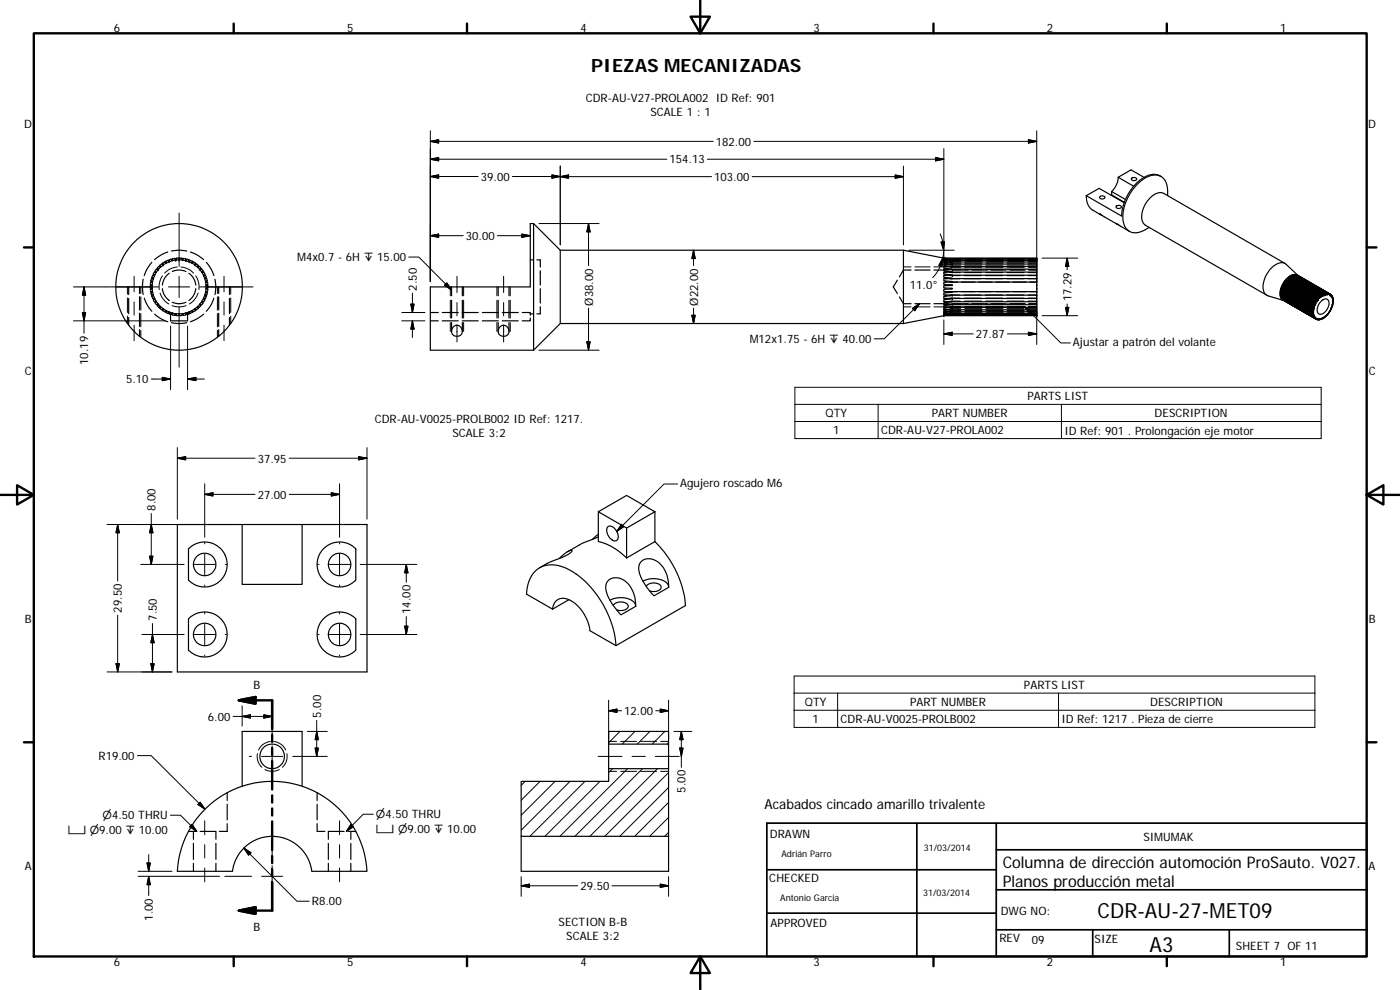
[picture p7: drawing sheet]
<svg xmlns="http://www.w3.org/2000/svg" width="420mm" height="297mm" viewBox="0 0 420 297" stroke-linecap="round" stroke-linejoin="round" font-family="sans-serif">
<g fill="none" stroke="#000" stroke-width=".36">
<path d="M326 58.7a4.7 4.7 0 0 0 2 4.4l2.2 1.3M326 58.7l3.9-2.2 7.5 4.3M330.1 59a.88 .88 0 0 1 1.4 .4 .8 .8 0 0 1-.9 .4 .8 .8 0 0 1-.5-.8zM333.6 57.5l4.2 2.4M333.6 57.5v1M333.6 58.5l3.8 2.2M333.6 58.5l-.1 .1M335.6 53.2l3.8-2.2 3.9 2.2M335.6 53.2a6.2 6.2 0 0 1-2 4.3M335.6 53.2l4.6 2.7M339.6 53.5a.85 .85 0 0 1 1.5 .4 .89 .89 0 0 1-1.6-.3zM348.4 53a5.5 5.5 0 0 0-6.7 1.3 15.1 15.1 0 0 0-5.1 10.5l-10.6-6.1"/>
<path d="M350.4 58.7a5.8 5.8 0 0 0-2-5.8 6.4 6.4 0 0 0-7 2.3 13.6 13.6 0 0 0-4.1 11.9 3.8 3.8 0 0 0 5.8 2.1l1.8-1M45.6 78.7l-1.5 2.1-.8 1.9M47.7 79.9l-.2 .2M47.7 79.9l.1 .1M48 79.7h.1M48 79.7l.1 .1M48.1 79.9l.1 .1M48.2 79.5l-.2 .1M48.4 79.2l-.1 .2M48.5 79.2h-.1M48.5 79.2h.1M48.6 79.2l.1 .1"/>
<path d="M48.7 79.4l.2 .1M48.9 79v.1M48.9 79h.1M48.9 79.5h.1M48.9 79.2l.1 .2M49 79.4v.1M49 79.4h.1M49 78.8l-.1 .2M49.4 78.6l-.2 .1M49.4 78.6l.1 .1M49.6 78.8l.1 .1M49.8 78.4v.2"/>
<path d="M49.8 78.9v.1M49.8 78.7v.2M49.8 78.9h.1M50 78.3l-.2 .1M50.3 78.1l-.1 .1M50.3 75.6l-1.6 .7-2.3 1.6M50.4 78.1v.1M50.4 78.2l.1 .1M50.6 78.4v.1M50.7 78.5h.1M50.8 78v.1M50.8 78h.1"/>
<path d="M50.8 78.3v.2M50.8 78.5h.1M51 77.9l-.2 .1M51.4 77.8h-.2M51.4 77.8l.1 .1M51.5 75.3l1.8-.2 2.7 .2M51.6 78l.1 .2M51.7 78.2h.1M51.8 77.7v.2M51.8 78.1l-.1 .1M51.8 78v.1M51.8 77.7h.1"/>
<path d="M51.8 77.6h.1M52 77.6h-.2M52.4 77.5l-.2 .1M52.5 77.6v.1M52.6 77.8v.2M52.8 77.8l-.1 .2M53.1 77.4l-.3 .3M53.3 77.4h.2M53.5 77.4h.1M53.6 77.5h.1M53.6 77.5v.1M53.6 77.7v.2"/>
<path d="M53.6 77.9h.1M53.7 77.9h.1M53.8 77.9h.1M53.9 77.9h-.1M53.9 77.7v.2M53.9 77.5v.1M54 77.4h.1M54 77.4h.2M54.4 77.4l.2 .3M54.6 77.8l.1 .2M54.7 78h.1M54.8 78h.1"/>
<path d="M54.9 77.8v.2M55 77.6v.1M55 77.6h.1M55 77.5h.1M55.1 77.5l.2 .1M55.5 77.6h.1M55.6 77.6h.1M55.7 78v.1M55.7 77.7v.2M55.7 78.1l.1 .1M55.8 78.2h.1M55.9 78v.2"/>
<path d="M56.1 77.8l-.1 .1M56.1 77.8h.2M56.5 77.9l.2 .1M56.7 78.4h.1M56.7 78.5h.1M56.7 78.3v.1M56.7 78v.1M56.7 78h.1M56.8 78.5h.1M56.9 78.4v.1M57.1 78.1l-.1 .2M57.1 75.6l2.5 1.1 1.5 1.2"/>
<path d="M57.1 78.1h.1M57.2 78.1l.1 .1M57.5 78.3l.2 .3M57.6 78.7l.1 .2M57.7 78.9h.1M57.7 78.9v.1M57.9 78.8l-.1 .1M57.9 78.7h.4M58.5 78.8l.1 .2M58.5 79.4v.1M58.5 79.4h.1M58.5 79.5h.1"/>
<path d="M58.5 79.2v.2M58.6 79.5h.1M58.6 79v.1M58.7 79h-.1M58.8 79.4l-.2 .1M59 79.2l-.2 .1M59 79.2h.1M59 79.2l.2 .2M59.3 79.5l.2 .1M59.4 79.9l-.1 .2M59.5 79.7l-.1 .1M59.5 79.7h.1"/>
<path d="M61.9 78.7l1.5 2.1 .8 1.9M159.1 78h1M160.1 67.1l8 8M160.1 67.1h-1v19h-30v19h31M160.1 67.1v38M161.1 78h1v2.1M168.1 75.1v22l-8 8M168.1 75.1h103M271.1 75.1v22M271.1 75.1l13.1 2.5M283.3 77.4v.1M283.3 77.4v.2l1.1 .3"/>
<path d="M283.3 77.4h27.8v.3M283.3 77.8h.1M283.3 78.1h.1M283.3 78.6h27.8M283.3 78.6h.2M283.3 78.6v.4l1.6 .3M283.6 77.6h.1M283.6 77.8l.7 .1M283.6 78.6l.7 .1M283.6 78.1l.7 .2M283.6 79.9l.7 .1M283.7 77.5v.1"/>
<path d="M283.7 77.6l.6 .1M283.7 79.2l.6 .1M283.7 77.5h-.4h27.8M283.7 77.5l.6 .2-.6-.1M284.8 78.4l.8 .1M284.8 78.8l.8 .1M284.8 79.4l.8 .1M284.8 77.8l.6 .1M284.8 78l.6 .1M284.9 78l.5 .1M285 78.3l.6 .1M285 77.8l.8 .1"/>
<path d="M285.1 78.7l.5 .1M285.2 79.3l.4 .1M285.3 80h.3M285.4 78.1h.2M285.4 77.9h.2M285.4 77.9l.2 .1M285.7 79.4l.1 .1M285.7 78.1l.1 .1M285.7 78.4l.1 .1M285.7 78.9h.1M285.7 78.2h.1M285.7 78.5h.1"/>
<path d="M285.7 77.9h.1M285.8 78h.1M285.8 79h2.5M285.8 78.5h2.6M285.8 78h2.6M285.8 78.2h2.6M285.8 79.5h2.5M285.8 78.5h.1M285.8 78.9h.1M285.8 77.9h2.6M289.5 79.5h5.1M289.6 78.5h5.1"/>
<path d="M289.6 79h5.1M289.6 78.2h5.1M289.7 78h5M289.7 77.9h5M295.9 79.5h5.1M295.9 79h5.1M296 78h5M296 78.2h5M296 78.5h5M296 77.9h5M302.2 79h5.1M302.2 79.5h5.1"/>
<path d="M302.3 78h5M302.3 78.2h5M302.3 78.5h5M302.3 77.9h5M308.6 78h2.5M308.6 78.2h2.5M308.6 78.5h2.5M308.6 79h2.5M308.6 79.5h2.5M308.6 77.9h2.5M311.1 79.9h-27.8v.5l2.3 .4M311.1 77.8h-27.8v.2l1.3 .2"/>
<path d="M311.1 78.1h-27.8v.3l1.4 .3M311.1 79.2h-27.8v.4l1.9 .3M311.1 78.1v.4M311.1 77.8v.1M311.1 77.5h.1M311.1 77.7v.1M311.1 77.9v.1M311.1 78v.1M311.1 78.5v.5M311.1 79.6v3M311.1 79v.6M330.9 64.7l-.9-.5 5.2 3"/>
<path d="M335 61.9a.85 .85 0 0 1 .9-.3 .85 .85 0 0 1 .6 .7 .81 .81 0 0 1-.9 .3 .81 .81 0 0 1-.6-.7zM335.8 67.6l-.9-.6 4 2.4M385.7 79.1l-36.4-21.1a4 4 0 0 0-4.5 1.8 7 7 0 0 0-1.7 7l.7 .8 36.4 21M34.7 86.1h10.9M38.6 86.1v2.3M38.6 89.5v4.6M38.6 95.3v2.3M41.9 86.1v2M41.9 89v4M41.9 94v3.9M41.9 98.9v2M43 83.8l-.2 1.7 .2 2.9"/>
<path d="M43.3 89.5l1 2.2 1.3 1.7M45.1 85.8v.2M45.1 86.1v.2M45.1 86.3v.1M45.1 85.8h.1M45.1 85.1l.2 .3M45.1 86.9v.2M45.1 86.8v.1M45.1 86.4h.1M45.1 85.7h.1M45.2 87.2l.2 .3M45.2 86.4l.1 .1"/>
<path d="M45.2 84.7v.2M45.3 87.9v.2M45.3 87.9h.1M45.3 85.7h-.1M45.3 86.8h-.1M45.3 84l.2 .3M45.4 88.3l.1 .2M45.4 86.5l.2 .1M45.4 85.4l.2 .2M45.4 84.6h-.2M45.5 88.5h.1M45.5 87.8l-.2 .1"/>
<path d="M45.5 87.5h.2M45.6 84.4l.1 .1M45.6 85.6l-.2 .1M45.6 89l.1 .2M45.6 89h.1M45.6 86.6l-.2 .1M45.6 86.6h.1M45.6 85.6h.1M45.6 88.9h.1M45.6 83.6l-.2 .2M45.6 86.1a8.1 8.1 0 0 1 8.1-8.1 8.1 8.1 0 0 1 8.1 8.1M45.6 86.1a8.1 8.1 0 0 0 5.6 7.7"/>
<path d="M45.7 83l.1 .3M45.7 84.6h-.2M45.7 89.3l.3 .2M45.7 87.5v.1M45.7 87.7l-.1 .1M45.7 87.6h.1M45.7 84.5h.1M45.8 88.8l-.2 .1M45.8 87.6l-.1 .1M45.8 84.5l-.1 .1M45.8 83.6h.1M45.9 83.4h.1"/>
<path d="M45.9 88.5h-.1M46 88.7l-.1 .1M46 88.5v.1M46 83.4v.1M46 88.6h.1M46 88.7h.1M46 83.6h.1M46 83.5h.1M46 83.5v.1M46 90l.1 .2M46 82.1v.1M46 82.2l.2 .1"/>
<path d="M46 82.6l-.3 .2M46.1 82l-.1 .1M46.1 82.7h.2M46.2 89.8l-.2 .1M46.2 90.3l.1 .2M46.3 82.4v.1M46.3 89.5h-.2M46.3 89.5h.1M46.3 82.5h.1M46.4 89.6h.1M46.4 82.6h.1M46.4 82.6l-.1 .1"/>
<path d="M46.4 89.7h-.1M46.4 82.5v.1M46.4 94.3l1.9 1.3 2 .9M46.5 90.5h-.1M46.5 81.7l-.3 .1M46.6 90.9h.1M46.6 90.9l.1 .2M46.6 81.3h.1M46.6 81.3l.1 .1M46.6 81.7l.1 .1M46.7 81.1l-.1 .2M46.7 90.7l-.1 .1"/>
<path d="M46.7 81.8h.1M46.8 81.5v.3M46.8 90.4h-.2M46.8 91.2l.3 .1M46.8 90.4h.1M46.9 90.4v.1M46.9 90.6l-.1 .1M47.1 80.8l-.3 .1M47.2 91.8l.2 .1M47.2 80.4l.1 .2M47.3 91.7h-.1M47.3 80.4h-.1"/>
<path d="M47.3 91.6v.1M47.4 80.2l-.1 .2M47.4 80.7l.1 .2h-.3M47.5 91.2l-.3 .1M47.5 91.4l-.1 .1M47.5 91.3h.1M47.5 92.1l.1 .1M47.5 91.4h.1M47.6 92.2h.1M47.8 92.1l-.1 .1M47.9 80.1h.3M48.1 92.4l.1 .3"/>
<path d="M48.2 92h.1M48.2 92l-.3 .1M48.2 92v.1M48.2 92.1l-.1 .1M48.3 92.8l.2 .1M48.7 92.8l-.2 .1M48.7 86.6a5 5 0 0 0 2.1 3.6M48.9 92.6l-.2 .1M48.9 93.2l.1 .1M48.9 93.1h.1M48.9 93v.1M48.9 92.6h.1"/>
<path d="M48.9 92.7v.2M49.2 93.4l.2 .1M49.5 93.4l-.1 .1M49.8 93.2h.1M49.8 93.7l.2 .2M49.8 93.2l-.2 .1M49.8 93.5v.2M49.8 93.2v.3M50.2 93.9l.1 .1M50.4 94h.1M50.5 93.9l-.1 .1M50.6 93.6v.2"/>
<path d="M50.7 93.6h.1M50.8 93.6v.1M50.8 94l.2 .3M50.8 82a4.9 4.9 0 0 0-2.1 3.5M50.8 93.7v.2M51.2 93.8a8.3 8.3 0 0 0 5.1 0M51.2 93.8v2.5h5.1v-2.5M51.5 96.8l2.3 .3 2.2-.3M51.5 94.2l-.3 .1M51.6 94v.1M51.6 94h.1M51.7 94l.1 .2"/>
<path d="M51.7 81.4a5.1 5.1 0 0 1 4.1 0M51.8 94.3v.2M51.8 94.5l.2 .1M52.5 94.4l-.3 .2M52.6 94.2v.1M52.7 94.1l.1 .1M52.8 94.3v.1M52.8 94.2v.1M52.8 94.5l.1 .1M52.9 94.7h.2M53.3 94.7h.2M53.5 94.7h.1"/>
<path d="M53.6 94.5v.2M53.6 94.3v.1M53.7 94.2h.1M53.8 94.2h.1M53.8 94.3l.1 .1M53.9 94.5v.2M54 94.7h.1M54 94.7h.2M54.6 94.7h-.2M54.6 94.5v.1M54.7 94.2v.1M54.7 94.3l-.1 .1"/>
<path d="M54.7 94.1h.1M54.7 94.1v.1M54.8 94.1l.1 .2M55 94.4v.2M55 94.6h.1M55.3 94.6h-.2M55.7 94.3l-.2 .3M55.7 94v.2M55.8 94h-.1M55.8 94h.1M55.8 90.7a5.1 5.1 0 0 1-4.1 0M55.9 94h.1"/>
<path d="M55.9 94v.1M56 94.2l.1 .2M56.3 94.3l-.2 .1M56.7 93.7v.2M56.7 94l-.2 .3M56.7 82a5 5 0 0 1 2.1 3.5M56.7 93.6v.1M56.8 93.6h.1M56.9 93.6v.2M57 93.9l.1 .1M57.2 94h-.1M57.3 93.9l-.1 .1"/>
<path d="M57.7 93.2l-.1 .3M57.7 93.5l-.2 .4M57.7 93.2h.1M57.8 93.2l.1 .1M58.3 93.4h-.4M58.5 92.7v.2M58.5 92.6h.1M58.6 93v.1M58.6 92.6h.1M58.6 93.1h.1M58.6 93.2l-.1 .1M58.7 92.6l.1 .1"/>
<path d="M58.8 86.6a5.2 5.2 0 0 1-2.1 3.6M58.8 92.8l.2 .1M59.2 92.8l-.2 .1M59.3 92l.1 .2M59.3 80.1l.1 .1M59.4 92h-.1M59.4 92.4l-.1 .3M59.4 92l.2 .1M59.6 80.1l-.2 .1M59.7 80l.3 .1M60 92.1h-.3M60 91.3h.1"/>
<path d="M60 91.4h.1M60 91.4l.1 .1M60 80.9h.1M60 91.2l.3 .1M60.1 80.7l-.1 .2M60.1 80.2l.1 .2M60.2 91.6v.1M60.2 91.7h.1M60.2 80.4h.1M60.3 80.9h-.3M60.3 91.8l-.2 .1M60.3 80.4l-.1 .2"/>
<path d="M60.4 91.3l.1 .1M60.5 80.8h-.1M60.5 91.4h.1M60.5 80.8h.1M60.5 80.8l.2 .1M60.6 90.6l.1 .1M60.6 90.4v.1M60.6 81.7h.1M60.6 90.4h.1M60.7 90.4h-.1M60.7 91.2l-.2 .2M60.7 90.4h.2"/>
<path d="M60.7 81.5l-.1 .2M60.8 81.1l.1 .2M60.8 90.7l.1 .1M60.9 81.7h-.3M60.9 90.9l-.1 .2M60.9 81.3l-.1 .1M61 81.7l.3 .1M61 90.5h.1M61.1 94.3l-1.9 1.3-2.1 .9M61.1 82.5v.2M61.1 89.7h.1M61.1 89.6h.1"/>
<path d="M61.1 89.5h.1M61.1 82.5h.1M61.2 89.5h.1M61.2 82.7h.1M61.2 82.4l-.1 .1M61.2 89.5h.2M61.3 90.3l-.2 .2M61.3 89.8l.1 .1M61.4 82.7h-.2M61.4 82l.1 .1M61.4 89.9h.1M61.5 90l-.1 .2"/>
<path d="M61.5 89.5l.1 .1M61.5 82.1v.1M61.5 82.2l-.2 .1M61.5 83.5v.1M61.5 88.7h.1M61.5 88.6h.1M61.5 83.6h.1M61.5 88.7l.1 .1M61.5 88.5v.1M61.5 83.4v.1M61.6 88.5h.1M61.6 83.6h.1"/>
<path d="M61.6 82.6h-.1M61.6 89.6h.1M61.6 82.6h.1M61.6 83.4h-.1M61.6 82.6l.2 .2M61.7 83.6h-.1M61.7 88.8l.1 .1M61.8 89.3l-.2 .3M61.8 84.5h.1M61.8 84.5v.1M61.8 87.6v.1M61.8 87.6h.1"/>
<path d="M61.8 87.7l.1 .1M61.8 87.5v.1M61.8 83l.1 .2M61.8 84.6h.1M61.8 88.9h.1M61.8 86.1a8.1 8.1 0 0 1-5.5 7.7M61.8 88.5l.1 .1M61.8 86.1h11M61.9 84.6h.1M61.9 83.2l-.2 .1M61.9 89l-.1 .2M61.9 86.5v.1"/>
<path d="M61.9 86.6l.2 .1M61.9 86.6h.1M61.9 85.6h.1M61.9 89h.1M61.9 84.4l-.1 .1M61.9 86.5h.1M61.9 83.6h.1M61.9 83.6h-.1M61.9 85.6l.2 .1M62 87.5h-.2M62 88.5l-.1 .1M62 87.8l.1 .1"/>
<path d="M62 83.6l.1 .2M62.1 88.5h-.1M62.1 85.4l-.2 .2M62.1 88.3v.2M62.1 86.5h-.1M62.1 84.6h.1M62.1 87.9h.1M62.1 84l.1 .2M62.2 86.8h.1M62.2 84.3h-.2M62.2 87.9l-.1 .2M62.2 85.7l.2 .3"/>
<path d="M62.2 87.9h.1M62.3 84.7h.1M62.3 84.7v.2M62.3 87.2l-.2 .3M62.3 85.1l-.1 .3M62.3 86.4l-.1 .1M62.3 86.8l.1 .1M62.4 86.9l-.1 .2M62.4 86.1v.3M64.2 89.5l-1 2.2-1.3 1.7M64.5 83.8l.3 2.5-.3 2.1M65.6 86.1v2"/>
<path d="M65.6 89v4M65.6 94v3.9M65.6 98.9v2M68.9 86.1v2.3M68.9 89.5v4.6M68.9 95.3v2.3M129.1 93.8h2.4M129.1 96.3h2.4M132.7 93.8h4.8M132.7 96.3h4.8M135.5 86.1v2.7M135.5 90.1v5.3"/>
<path d="M135.5 96.8v2.6M138.7 93.8h4.8M138.7 96.3h4.8M138.8 86.1v2.7M138.8 90.1v5.3M138.8 96.8v2.6M144.7 93.8h4.9M144.7 96.3h4.9M149.5 86.1v2.7M149.5 90.1v5.3M149.5 96.8v2.6M150.7 93.8h4.8"/>
<path d="M150.7 96.3h4.8M152.7 86.1v2.7M152.7 90.1v5.3M152.7 96.8v2.6M156.7 93.8h2.4v.8M159.1 94.2h1M159.1 95.4v.9h-2.4M162.1 81.2v4.3M162.1 92v2.2h-1M162.1 86.6v4.3M168.1 97.1h103M269.3 84.1l-1.2 2 1.2 2"/>
<path d="M269.9 89.1l1.2 2h2.3M273.4 81h-2.3l-1.2 2.1M274.6 81h4.5M274.6 91.1h4.5M280.3 81h4.5M280.3 91.1h4.5M283.3 94.7h27.8M283.3 94.6l27.8 .1M283.3 94.6h.1M283.3 94h27.8M283.3 93.5h27.8M283.4 94.7h-.1"/>
<path d="M283.4 94.4h-.1M283.4 94h-.1M283.5 93.5h-.2M283.7 82.6h.1M283.7 84.6h.1M283.7 87.5h.1M283.7 87.5h27.4M283.7 84.6h27.4M283.7 84.6l-.4 .1v.6l2.5 .3-2.5 .1v.7l2.5 .2M283.7 80.8h.6M283.7 81.6l.6 .1M283.7 82.6h.6"/>
<path d="M283.7 83.6h.6M283.7 94.6l.6-.2-1 .3M283.7 94.6l-.1 .1M283.7 94.6h.1M284.2 94.6l-13.1 2.5M284.3 92.1l-.6 .1M284.3 91.3l-.6 .1M284.3 90.5h-.6M284.3 89.5l-.6 .1M284.3 88.5l-.6 .1M284.3 94.2l-.7 .2M284.3 93.4l-.7 .1"/>
<path d="M284.3 93.9l-.7 .1M284.3 92.8l-.7 .1M284.4 94.3l-1.1 .2v.2M284.6 93.9l-1.3 .3v.2h27.8M284.7 93.5l-1.4 .2v.3M284.8 80.1l.8 .1M284.8 80.9h.8M284.8 81.7l3.4 .1M284.8 82.7h3.3M284.8 83.6h3.2M284.8 94.1l.8-.1zM284.9 92.9l-1.6 .3v.3"/>
<path d="M285.2 92.2l-1.9 .3v.4h27.8M285.4 94.3l-.6 .1M285.4 94.2l-.6 .1M285.4 94.2v.1M285.6 92.1l-.3 .1M285.6 92l-.8 .1M285.6 91.4l-2.3 .3v.5h27.8M285.6 91.2l-.8 .1M285.6 90.4h-.8M285.6 93.3l-.5 .1M285.6 93.7l-.6 .2M285.6 93.2l-.8 .1"/>
<path d="M285.6 93.7l-.8 .1M285.6 92.8h-.4M285.6 92.6l-.8 .1M285.6 87.5l.2 .1-2.5 .3v.6l27.8 .1M285.6 90.4h2.6M285.7 90.4h.1M285.7 89.5h.1M285.7 88.5l.1 .1-2.5 .3v.6l27.8 .1M285.7 80.8l2.5 .1M285.7 80.1l2.6 .1M285.8 94h.1M285.7 93.2v.1"/>
<path d="M285.7 93.6h.1M285.7 92.6h2.6M285.8 92.6l-.1 .1M285.8 90.5l-2.5 .4v.5h27.8M285.8 93.2h2.5M285.8 81.7h.1M285.8 93.6h2.6M285.8 92h.1M285.8 92l-.1 .1M285.8 91.3h-.1M285.8 90.4h.1M285.8 90.4v.1"/>
<path d="M285.8 82.6h.1M285.8 81.7l-.1 .1M285.8 82.6l-.1 .1M285.8 83.6h-.1M285.8 94.2h2.6M285.8 94.1v.1M285.8 94.1l-.1 .1M285.8 93.6l-.1 .1M285.8 89.6l-2.5 .3v.6h27.8M285.8 86.6l-2.5 .3v.5l.4 .1M285.8 83.5v.1M285.8 86.6h.1"/>
<path d="M285.8 94.2l-.8 .2M285.8 94.1h2.6M285.8 94h2.6M286 81h4.6M286 91.1h4.6M288.1 89.5h-3.3M288.2 91.2h-2.4M288.3 92h-2.5M289.4 83.6h5.1M289.4 82.7h5.1M289.4 89.5h5.1M289.4 81.8h5.2"/>
<path d="M289.4 90.4h5.2M289.5 80.9h5.1M289.5 91.2h5.1M289.5 80.2h5.1M289.5 92h5.1M289.5 92.6h5.1M289.6 93.6h5.1M289.6 93.2h5.1M289.6 94h5.1M289.7 94.2h5M289.7 94.1h5M291.7 81h4.6"/>
<path d="M291.7 91.1h4.6M295.8 83.6h5.1M295.8 82.7h5.1M295.8 89.5h5.1M295.8 81.8h5.1M295.8 90.4h5.1M295.9 80.9h5.1M295.9 91.2h5.1M295.9 80.2h5.1M295.9 92h5.1M295.9 92.6h5.1M295.9 93.2h5.1"/>
<path d="M296 94.1h5M296 93.6h5M296 94h5M296 94.2h5M297.4 81h4.6M297.4 91.1h4.6M302.2 83.6h5.1M302.2 82.7h5.1M302.2 89.5h5.1M302.2 81.8h5.1M302.2 90.4h5.1M302.2 80.2h5.1"/>
<path d="M302.2 80.9h5.1M302.2 92h5.1M302.2 91.2h5.1M302.2 92.6h5.1M302.2 93.2h5.1M302.3 94.2h5M302.3 93.6h5M302.3 94h5M302.3 94.1h5M303.1 81h4.6M303.1 91.1h4.6M308.6 80.9h2.5"/>
<path d="M308.6 81.8h2.5M308.6 82.7h2.5M308.6 83.6h2.5M308.6 89.5h2.5M308.6 90.4h2.5M308.6 91.2h2.5M308.6 94.2h2.5M308.6 80.2h2.5M308.6 92h2.5M308.6 92.6h2.5M308.6 93.2h2.5M308.6 93.6h2.5"/>
<path d="M308.6 94h2.5M308.6 94.1h2.5M308.9 81h2.2M308.9 91.1h2.2M311.1 82.6l-27.8 .1v.5l2.5 .3M311.1 83.6l-27.8 .1v.5l2.5 .3-.2 .1M311.1 82.7v.8M311.1 83.7v.9M311.1 94.2v.2M311.1 80.8h-27.8v.5l2.4 .3M311.1 81.7h-27.8v.5l2.5 .4M311.1 82.6v.1"/>
<path d="M311.1 83.6v.1M311.1 84.6v2M311.1 85.7v.1M311.1 86.5v.1M311.1 86.6v.9M311.1 87.5v1M311.1 88.5v.1M311.1 88.6v.9M311.1 89.5v.1M311.1 89.6v4.1M311.1 91.4h.1M311.1 93.7v.5"/>
<path d="M311.1 94.4h.1M311.1 94.4v.3M311.1 83.5v.1M384.6 89.6h.1M384.6 89.6l9.8 5.7M384.8 89.3l-.4-.1 9.9 5.8M384.8 89l-.6-.2 .1 .2 9.9 5.7M384.8 89.6l-.3-.1 .1 .1M384.9 89.8h.1M384.9 89.8h-.2l10.2 6M384.9 88.6l-.7-.2v.2l9.8 5.7M385 90l.1 .1"/>
<path d="M385 88.2l-.8-.3v.3l9.8 5.7M385.2 87.9l-1-.4v.3l9.8 5.7M385.4 87.4l-1.1-.4v.4l9.8 5.6M385.5 86.9l-1.1-.4v.3l9.8 5.7M385.6 86.4l-1-.4-.1 .3 9.9 5.7M386.7 84.7l-.8-.6 .1-.3 9.9 5.7M387.1 84.3l-.9-.7 .3-.1 9.8 5.6M387.4 84l-.8-.8 .3-.1 9.7 5.7M387.7 83.6h.1M387.7 83.6l-.8-.6 .3-.2 9.8 5.7M387.9 82.5h.1M387.9 82.5l-.2 .1 .5 .4"/>
<path d="M387.9 83.3l-.6-.6 .2-.1 9.9 5.7M387.9 82.5l9.9 5.7M388.3 82.4h.1M388.3 82.4l-.2 .1 .3 .3M388.3 82.4l9.8 5.7M388.7 82.7l-.3-.3 10.1 5.7M388.9 82.6l-.1-.2 10 5.7M389.2 82.5l10 5.8M389.4 82.6h.1M389.5 82.7l-3.5-3.3a3.2 3.2 0 0 0-4.3 .9 7.6 7.6 0 0 0-2.3 7.4l.4 .6 .8 .5 4.6 1.3M394 93.9h.1M394 93.6v.3"/>
<path d="M394 93.6h.1M394 93.5h.2M394.1 93h.1M394.1 94.5v.2M394.1 93h.2M394.1 94.4v.1M394.1 94.7l.2-.1v.4M394.2 93.5l-.2 .1M394.2 93.9h-.2M394.2 93.5h.1M394.2 93.9h.1M394.2 93.9l-.2 .4"/>
<path d="M394.2 92.5l-.1 .5M394.2 93h.1M394.2 93l-.2 .5M394.2 94.3h-.2M394.2 94.3h.1M394.3 95h.1M394.3 94.3l-.2 .1M394.3 92.2l-.1 .3M394.3 95l.2-.1-.1 .2M394.3 92.2h.1M394.4 95.1v.1M394.4 92h.1"/>
<path d="M394.4 92l.1 .1M394.4 95.2v.1M394.4 95.3l.2-.1-.1 .2h.4M394.5 92.1h.1M394.5 92.1l-.2 .1M394.6 91.6h.1M394.6 91.6l-.2 .4M394.8 91h.1M394.8 91l.1 .2M394.9 95.4h.1M394.9 91.2l-.4 .3 .1 .1M394.9 91.2h.1"/>
<path d="M394.9 95.4v.4M394.9 95.8h.1M394.9 90.7l-.1 .3M395 95.7l-.1 .1M395 90.7h.1M395 90.7h-.1M395 90.5v.1M395 90.6l.1 .1M395.1 90.7h.1M395.1 95.6h.1M395.1 95.6l-.1 .1M395.1 95.6l-.1 .2"/>
<path d="M395.3 95.9h.1M395.4 95.9h.1M395.4 95.7l-.4 .1M395.4 95.7h.1M395.4 95.7v.2M395.6 89.8l-.6 .7M395.6 89.8l-9.7-5.6-.4 .2 1 .7-1.1-.5-.2 .2 1 .7-1.1-.4-.1 .3 .9 .6-1-.5-.2 .3 9.8 5.7M395.6 95.9h-.2M395.6 95.9l.1-.2v.2M395.6 95.9h.1M395.9 89.5h.1M395.9 89.5l-.3 .3"/>
<path d="M395.9 95.9h.1M395.9 95.9h-.2M395.9 95.9l.1-.2v.2M396 89.5h.1M396.3 89.1l-.3 .4M396.3 89.1v.1M396.3 95.8l-.3 .1M396.3 95.8h.1M396.3 90.6a1.39 1.39 0 0 1 2.4-.3 3.2 3.2 0 0 1-2.8 4 2.32 2.32 0 0 1 .1-3.4zM396.3 89.2h.1M396.3 95.7v.1M396.3 95.6v.1"/>
<path d="M396.3 95.6h.1M396.4 95.6v.1M396.4 95.7v.1M396.6 88.8l.1 .1M396.6 88.8l-.3 .4M396.7 95.6l.1 .1M396.7 95.7l-.3 .1M396.7 88.9h.1M396.7 95.5v.2M396.7 95.5h.1M396.8 95.5v.2M397 88.5h.1"/>
<path d="M397 88.5l-.3 .4M397 88.5v.2M397 95.4l.2 .1M397 88.7h.1M397 95.4l-.2 .3M397.4 88.3l-.3 .4M397.4 95.1l.1 .1M397.4 95.1l-.2 .4-.2-.1M397.4 95.1l.2 .1M397.4 95.1h.1M397.8 88.3h.1M397.8 88.2v.1"/>
<path d="M397.8 88.2l-.4 .3v-.2M397.8 94.8l.1 .1M397.8 94.9l-.2 .3M397.8 94.8v.1M398.1 88.1l-.3 .2M398.2 94.5l-.3 .4M398.2 94.5h.1M398.5 88.3h.1M398.5 94.1v.1M398.5 94.2l-.3 .3M398.5 88.1v.1M398.5 94.1h.1"/>
<path d="M398.5 88.1h.1M398.5 88.1l-.3 .2-.1-.2M398.5 88.2v.1M398.7 88.3h.1M398.7 93.7l-.1 .4M398.8 93.7h.1M398.8 93.7h-.1M398.8 88.1l-.3 .1M398.8 88.1l-.1 .2M398.9 88.2l-.1 .1M399 88.1v.3M399 88.1l-.1 .1"/>
<path d="M399 93.7h-.1M399 88.4h.1M399 93.3v.4M399 93.3h.1M399.1 88.4h.1M399.1 93.2v.1M399.1 93.2l.1 .1M399.2 88.3l.3 .1M399.2 88.3l-.1 .1M399.2 93.2v.1M399.4 88.3l-.1 .3 .2-.2M399.5 88.4l.1 .2"/>
<path d="M399.5 88.8h.1M399.5 92.4l.1 .1M399.6 92.3l-.1 .1M399.6 92.5l-.4 .7M399.6 88.6l-.1 .2M399.6 88.6l.1 .1M399.6 92.5h.1M399.7 89.1h.1M399.7 88.7v.3M399.7 88.7l-.1 .1M399.7 91.9l.1 .1M399.7 89v.1"/>
<path d="M399.7 91.9h.1M399.8 88.9l.1 .1M399.8 92l-.2 .3M399.8 92h.1M399.8 89.4h.1M399.8 89.3v.1M399.8 91.4l.2 .1M399.8 91.5h.1M399.8 91.4v.1M399.8 91.5l-.1 .4M399.9 89l-.2 .1M399.9 89l-.1 .3"/>
<path d="M399.9 89.7v.1M399.9 89.3h.1M399.9 91h.1M399.9 91h.2M400 90.1v.1M400 90.6h.1M400 90.1h.1M400 89.3l-.1 .4M400 89.3l-.2 .1M400 89.6l.1 .1M400 90.5v.1M400 90.5l.1 .1"/>
<path d="M400 90l.1 .1M400.1 89.7l-.1 .4M400.1 89.7l-.2 .1M400.1 91l-.3 .4M400.1 91h-.2M400.1 90.1h.1M400.1 90.1l-.1 .1M400.1 90.6h.1M400.1 90.6h-.1M400.1 90.6l-.2 .4M400.1 90.1l-.1 .4M72.7 157.4h-19.5v44.2h56.9v-44.2h-19.4"/>
<path d="M72.7 157.4h18v17.9h-18zM179.6 153.5l8.5-4.8 8.4 4.8-8.4 4.9zM179.6 153.5v9a17.6 17.6 0 0 1 8.5 4.9l8.4-4.9M182.4 158.1a2.09 2.09 0 0 1 2.8 1.6 1.63 1.63 0 0 1-.6 2.6 3.2 3.2 0 0 1-2.2-4.2zM188.1 158.4v9M196.5 153.5v9M56.6 164.7a6.8 6.8 0 0 1 9.6-.2 6.8 6.8 0 0 1 0 9.7 6.8 6.8 0 0 1-9.6-.1zM97.3 164.4a6.8 6.8 0 0 1 9.5 .3v9.4a6.8 6.8 0 0 1-9.7 0 6.8 6.8 0 0 1 .2-9.7zM167.9 167.6l1.5-1.4 1.6-1a.41 .41 0 0 1 .7 0 .41 .41 0 0 1-.4 .6l-1.6 1-4.9 1.9-2.8 1.6M170.8 179.9l-5 2.9M179.6 160.3l-1.9 1.6M179.6 161.1l-5.1 2.1-4.1 2.3"/>
<path d="M182.6 174.2a4.6 4.6 0 0 1 6.7 2l1.1 2.7 .4 3-4.5 2.6a16.3 16.3 0 0 1-4.5-8.1l.2-1.4zM192.5 168.4a4.6 4.6 0 0 1 6.7 2.1l1 2.3 .5 3.4-4.5 2.6a16.3 16.3 0 0 1-4.5-8.2l.2-1.3zM192.9 174.4a6.3 6.3 0 0 1 7.5 .9l.3 .9M194 176a2.76 2.76 0 0 1 4.4 .1 2.21 2.21 0 0 1-3.1 1.3l-.3-.1M196.5 162.5a30.5 30.5 0 0 1 9.2 19.2l-20.8 12M56.9 185.4a6.8 6.8 0 0 1 9.5 .4 6.8 6.8 0 0 1-.3 9.5 6.8 6.8 0 0 1-9.5-.2v-9.4zM97.3 185.4a6.8 6.8 0 0 1 9.5 .3v9.4a6.8 6.8 0 0 1-9.7 0 6.8 6.8 0 0 1 .2-9.7zM165.8 182.8l-7.8-4.5a8.8 8.8 0 0 1 5-8.5 11.2 11.2 0 0 1 9.9 2.5 30.1 30.1 0 0 1 12 21.4M165.8 182.8a3.3 3.3 0 0 1 5.2-2.8 12.4 12.4 0 0 1 6 9.2l7.9 4.5M183.1 180.1a6.2 6.2 0 0 1 7.4 .9l.3 .9M184.1 181.7a2.82 2.82 0 0 1 4.4 .1 2.4 2.4 0 0 1-3.5 1.2M182.7 219.5h17.9v3.8h-17.9z"/>
<path d="M68.2 237.8v2.4M72.7 235.9v-16.4h18v16.4M95.2 237.8v2.4M156.4 234.4h26.3v-3.8h17.9v20.3h-44.2zM182.7 223.3v7.3M200.6 223.3v7.3M56.6 249.4h2.3M58 249.4v2.4M58 253v4.9M58 259v2.4M60.1 249.4h4.6M61.6 242.7a28.5 28.5 0 0 1 30.3-6.4 28.5 28.5 0 0 1 18.2 25.1h-16.5a12 12 0 0 0-11.9-10.5 12 12 0 0 0-11.9 10.5h-16.6a28.4 28.4 0 0 1 8.4-18.7z"/>
<path d="M64.8 249.4v2.4M64.8 253v4.9M64.8 259v2.4M68.2 247.1v2.3h-2.4M68.2 241.3v4.7M95.2 247.1v2.3h2.3M95.2 241.3v4.7M98.5 249.4v2.4M98.5 253v4.9M98.5 259v2.4M98.7 249.4h4.6M104.4 249.4h2.4"/>
<path d="M105.3 249.4v2.4M105.3 253v4.9M105.3 259v2.4M156.4 250.9v10.5h44.2v-10.5"/>
<circle cx="53.8" cy="86.1" r="19"/>
<circle cx="137.2" cy="99.3" r="1.7"/>
<circle cx="151.1" cy="99.3" r="1.7"/>
<circle cx="61.4" cy="169.4" r="3.4"/>
<circle cx="101.9" cy="169.4" r="3.4"/>
<circle cx="61.4" cy="190.4" r="3.4"/>
<circle cx="101.9" cy="190.4" r="3.4"/>
<circle cx="81.7" cy="226.9" r="3.7"/>
</g>
<g fill="none" stroke="#000" stroke-width=".3">
<path d="M129.1 39.2v45.3M311.1 39.2v45M129.1 42.4l2.5-.5v1zM129.1 53l2.5-.5v1zM129.1 47.8l2.5-.5v1zM129.1 42.4h84.9M129.1 53h14.4M129.1 47.8h71M153.8 53h59.8M165.6 52.5l2.5 .5-2.5 .5zM168.1 53l2.5-.5v1zM168.1 49.8v23.7"/>
<path d="M212.3 47.8h71M225.7 53h45.4M226.2 42.4h84.9M268.7 52.5l2.4 .5-2.4 .5zM271.1 49.8v23.7M280.8 47.3l2.5 .5-2.5 .5zM283.3 44.6v28.1M308.6 41.9l2.5 .5-2.5 .5zM53.8 63.9v16M122.7 77.1h3l9.8 9.9M129.1 70.7l2.5-.5v1zM139 70.7h-9.9"/>
<path d="M149.3 70.7h9.8M156.6 70.2l2.5 .5-2.5 .5zM161.7 67.1h18.1M176.6 67.1v12.6M176.6 67.1l.5 2.5h-1zM208.1 75.1v4.6M208.1 75.1l.5 2.5h-1zM272.7 75.1h13.7M282.2 70.2a12 12 0 0 1-2.3 13.1M282.4 72.6l1-.1-.2 2.6zM283 77.4l-.3 2.5-.9-.3zM283.3 75v2.6"/>
<path d="M312.7 77.4h10.7M320.3 77.4v3.5M320.3 77.4l.5 2.5h-1zM22 96.3h18.1M24.7 93.8h1l-.5 2.5zM25.2 86.1l.5 2.5h-1zM25.2 86.1v13.9M38.2 86.1v2.2M38.2 89.4v4.4M38.2 94.9v2.2M40.2 82.9v4.7M40.2 90.6v4"/>
<path d="M40.2 97.6v4.6M40.4 96.3h9.2M42.3 86.1v2M42.3 89.1v4M42.3 94.1v4M42.3 99.1v2M47.6 86.1h-25.6M48 87.9a5.9 5.9 0 0 0 2.7 3.3M48.8 82.8a5.7 5.7 0 0 0-1 4.1M50.6 86.1h6.3M51.2 97.9v19M51.7 91.7a6 6 0 0 0 4.1 0"/>
<path d="M53.2 80.1a5.8 5.8 0 0 0-3.8 1.8M53.8 82.9v6.4M53.8 92.2v18M54.3 80.1a5.7 5.7 0 0 1 3.8 1.8M56.3 97.9v19M58.7 82.8a5.7 5.7 0 0 1 1 4.1M59.4 87.9a5.9 5.9 0 0 1-2.6 3.3M59.9 86.1h16M65.2 86.1v2M65.2 89.1v4M65.2 94.1v4M65.2 99.1v2"/>
<path d="M67.2 82.9v4.7M67.2 90.6v4M67.2 97.6v4.6M69.2 86.1v2.2M69.2 89.4v4.4M69.2 94.9v2.2M120.6 93.8h6.9M120.6 96.3h6.9M123.3 91.2h1l-.5 2.6zM123.8 87.9v5.9M123.8 96.3v5M123.8 96.3l.5 2.4h-1z"/>
<path d="M134.1 84.9l1.4 2.1-2.1-1.4zM135.1 86.1v2.7M135.1 90.1v5.3M135.1 96.8v2.6M137.1 82.9v4.9M137.1 90.8v4M137.1 97.8v4.8M139.1 86.1v2.7M139.1 90.1v5.3M139.1 96.8v2.6M149.1 86.1v2.7M149.1 90.1v5.3"/>
<path d="M149.1 96.8v2.6M151.1 82.9v4.9M151.1 90.8v4M151.1 97.8v4.8M153.1 86.1v2.7M153.1 90.1v5.3M153.1 96.8v2.6M176.6 92.5v12.6M207.6 94.6h1l-.5 2.5zM208.1 92.5v4.6M271.1 80.1h2.3M271.1 92.1h2.3"/>
<path d="M273.8 92.5l2.1-1.4-1.4 2.1zM274.6 92.1h4.5M274.6 80.1h4.5M275.9 91.1l-10.5 10.6h-3.1M280.3 92.1h4.5M280.3 80.1h4.5M283.3 96v7.4M286 92.1h4.6M286 80.1h4.6M291.7 92.1h4.6M291.7 80.1h4.6M297.4 92.1h4.6"/>
<path d="M297.4 80.1h4.6M303.1 92.1h4.6M303.1 80.1h4.6M307.6 92.1l10.8 10.8h2.8M307.6 92.1l2.1 1.4-.7 .7zM308.6 99.7l2.5 .5-2.5 .4zM308.9 80.1h2.2M308.9 92.1h2.2M311.1 93.4v10M312.7 94.7h10.7M319.8 92.2h1l-.5 2.5zM320.3 91.2v3.5"/>
<path d="M384.2 87.9l9.8 5.7-9.6-5.6M384.2 88.4l9.8 5.7M384.2 87.7l9.8 5.7M384.2 88.2l9.8 5.7M384.2 88.6l9.8 5.7M384.2 87.5l9.8 5.7M384.2 87.3l10 5.8M384.2 88.8l9.9 5.6-9.7-5.6M384.3 89l9.9 5.8M384.3 87l9.8 5.7M384.4 86.8l9.8 5.7M384.4 88.4l9.6 5.6"/>
<path d="M384.4 89.2l9.8 5.7M384.4 89.3l9.9 5.7M384.4 87.5l9.7 5.6M384.4 86.5l9.9 5.7-9.7-5.6M384.5 87.1l9.7 5.5M384.5 86.3l9.9 5.7M384.5 89.5l9.9 5.7M384.6 86l9.8 5.7M384.6 89.6l9.9 5.8M384.7 85.8l9.8 5.7M384.8 86.1l9.7 5.6M384.8 85.5l9.9 5.7"/>
<path d="M384.8 89.9l10.2 5.9M384.9 85.3l9.9 5.7M385 85.6l9.7 5.6M385.1 85.1l9.8 5.6M385.1 85.4l9.8 5.7M385.2 84.8l9.8 5.7M385.2 87.4l9.1 5.2M385.3 85.1l9.7 5.6M385.3 84.6l9.9 5.7M385.3 85l9.8 5.7M385.3 86.9l9.1 5.2M385.5 84.4l9.9 5.7"/>
<path d="M385.5 86.4l9.1 5.2-8.9-5.1M385.5 86.9l9 5.2M385.5 84.7l9.8 5.6M385.6 84.5l9.8 5.6M385.7 84.2l9.8 5.7M385.7 86l9.1 5.2M385.8 84l9.9 5.7M385.9 86l9 5.2M386 84.1l9.7 5.6M386 83.8l9.9 5.7M386.2 85.5l8.9 5.2-8.9-5.1M386.2 83.6l9.8 5.7"/>
<path d="M386.2 85.1l9.1 5.2M386.3 83.7l9.7 5.6M386.3 85l9.1 5.2M386.4 83.4l9.8 5.7M386.4 85.1l9 5.2M386.6 83.2l9.8 5.7M386.6 84.6l9.1 5.2M386.7 83.4l9.7 5.6M386.7 83.1l9.9 5.7M386.7 84.7l9 5.2M386.9 84.2l9.1 5.3M386.9 83l9.9 5.6"/>
<path d="M387.1 83.1l9.7 5.6M387.1 82.8l9.9 5.7M387.3 83.9l9.1 5.2M387.3 82.7l9.9 5.7M387.4 82.9l9.7 5.6M387.5 82.6l9.9 5.7M387.7 83.6l9.1 5.2M387.7 82.5l9.9 5.7M387.8 82.7l9.7 5.6M387.9 82.5l9.8 5.7M388.1 82.4l9.8 5.7M388.2 82.6l9.7 5.6"/>
<path d="M388.3 82.4l9.8 5.7M388.4 82.4l9.9 5.7M388.5 82.5l9.7 5.6M388.6 82.4l9.9 5.7M388.8 82.4l9.8 5.7M388.9 82.5l9.7 5.6M388.9 82.4l10.1 5.7-9.9-5.7M389.3 82.5l9.8 5.7M394 93.5h.2M394.2 94.3h.1M394.2 93.4v.1M394.2 93h.1"/>
<path d="M394.2 94.2v.1M394.2 93.9h.1M394.3 92.5v.1M394.3 94.6h.1M394.5 94.9h.1M394.5 94.9v.1M394.6 95.2h.1M394.7 95.5l.1 .1M394.8 95.4h.1M394.9 95.4h.1M395 95.6h.1M395.3 95.8l.1 .1"/>
<path d="M395.4 95.7h.1M395.6 95.9h.1M395.7 95.7v.1M395.9 95.8l.1 .1M396 95.7h.1M396.3 95.8h.1M396.3 95.6l.1 .1M396.4 89.2h-.1M396.7 88.9h.1M396.7 95.6l.1 .1M396.7 95.5h.1M397 88.6l.1 .1"/>
<path d="M397 88.6h.1M397 95.4h.1M397.1 95.3v.1M397.4 88.5h.1M397.4 88.4h.1M397.4 95.1l.1 .1M397.5 95.1h.1M397.8 88.4h.1M397.8 88.3v.1M397.8 88.3h.1M397.8 94.8l.1 .1M397.8 94.8h.1"/>
<path d="M398.1 88.2l.1 .1M398.1 88.3h.1M398.2 94.5h.1M398.5 88.2h.1M398.5 88.3h.1M398.5 94.1h.1M398.7 88.3h.1M399 88.4h.1M399.1 88.2l.1 .1M399.3 88.5v.1M399.4 88.4v.1M399.5 92.4l.1 .1"/>
<path d="M399.5 88.8h.1M399.5 92.4h.1M399.6 88.6l.1 .1M399.7 91.9l.1 .1M399.7 89v.1M399.7 91.9v.1M399.7 88.9l.1 .1M399.8 91.5h.1M399.8 91.4l.1 .1M399.8 89.4h.1M399.9 89.3h.1M399.9 91h.1"/>
<path d="M399.9 89.7l.1 .1M399.9 91h.2M400 90.6h.1M400 90.1v.1M400 90.5l.1 .1M400 89.6l.1 .1M400 90l.1 .1M45.4 113.7h5.8M48.7 113.2l2.5 .5-2.5 .5zM56.3 113.7l2.5-.5v1zM56.3 113.7h5M161.7 105.1h18.1"/>
<path d="M176.1 102.6h1l-.5 2.5zM238.6 116.2h157.9v15.4h-157.9zM283.3 100.2l2.5-.5v.9zM292.1 100.2h-8.8M302.3 100.2h8.8M53.2 137.5l2.5-.5v1zM53.2 137.5h23.3M53.2 134.3v21.5M86.8 137.5h23.3M107.6 137l2.5 .5-2.5 .5zM110.1 134.3v21.5M238.6 121.3h157.9"/>
<path d="M238.6 126.5h157.9M263.5 121.3v10.3M318.5 121.3v10.3M32.1 157.4h39M35.3 157.4l.5 2.5h-1zM35.3 157.4v16.9M45.4 154.1v15.3M45.4 157.4l.5 2.5h-1zM61.4 148.3l2.5-.5v1zM61.4 145.2v16M76.5 148.3h-15.1M86.8 148.3h15.1"/>
<path d="M99.4 147.8l2.5 .5-2.5 .5zM101.9 145.2v16M186.5 157.3l.7 .7-2.1 1.4zM203.3 145.2h-4l-14.2 14.2M44.9 166.9h1l-.5 2.5zM55.3 169.4h-13.1M58.3 169.4h6.3M61.4 162.8v.4M61.4 166.2v6.3M61.4 175.5v.4M67.6 169.4h.4M95.4 169.4h.3"/>
<path d="M98.7 169.4h6.4M101.9 162.8v.4M101.9 166.2v6.3M101.9 175.5v.4M121.9 169.4v5.3M121.9 169.4l.5 2.5h-1zM125.1 169.4h-17M34.8 199.1h1l-.5 2.5zM35.3 184.6v17M42.6 190.4h12.7M45.3 199.1h1l-.5 2.5zM45.8 187.1v14.5"/>
<path d="M45.8 190.4l.5 2.4h-1zM58.3 190.4h6.3M61.4 183.8v.4M61.4 187.2v6.3M61.4 196.5v.4M67.6 190.4h.4M95.4 190.4h.3M98.7 190.4h6.4M101.9 183.8v.4M101.9 187.2v6.3M101.9 196.5v.4M108.1 190.4h17"/>
<path d="M121.4 187.9h1l-.5 2.5zM121.9 185v5.4M32.1 201.6h19.5M70 214.9h11.7M72.7 211.8v6M72.7 214.9l2.5-.4v1zM79.2 214.5l2.5 .4-2.5 .6zM81.7 211.8v9M92.3 219.5h5.9M95 216.2v10.7M95 219.5l.6 2.4h-1zM182.7 210.1v11.6"/>
<path d="M182.7 213.3l2.5-.6v1.1zM182.7 213.3h3.8M186.1 219.5l-3.4 3.3M190.6 219.5l-3.9 3.8M195 219.5l-3.8 3.8M196.8 213.3h3.8M198.2 212.7l2.4 .6-2.4 .5zM199.5 219.5l-3.8 3.8M200.6 210.1v11.6M202.3 219.5h5.4M204.5 219.5v10.8M204.5 219.5l.5 2.4h-1z"/>
<path d="M238.3 202.8h156.3v15.4h-156.3zM238.3 208h156.3M238.3 213.1h156.3M251.4 208v10.2M317.7 208v10.2M41.2 226.7h4.2l16.1 16.1M74.8 226.9h.7M77.2 226.1a4.4 4.4 0 0 0 1.4 4.1M78.5 226.9h6.3M79.5 230.9a4.5 4.5 0 0 0 4.3 0M81.1 222.5a4.6 4.6 0 0 0-3.5 2.5M81.7 223.8v6.3"/>
<path d="M81.7 233.1v.7M82.2 222.5a4.6 4.6 0 0 1 3.5 2.5M86.1 226.1a4.4 4.4 0 0 1-1.4 4.1M94.6 224.5h1l-.6 2.4zM98.2 226.9h-10.3M157.6 234.4l-1.2 1.2M162.1 234.4l-5.7 5.7M166.6 234.4l-10.2 10.2M171.1 234.4l-14.7 14.7M175.5 234.4l-16.5 16.5M179.5 226.9h7.2M180.1 234.4l-16.6 16.5"/>
<path d="M182.7 231.4h2.3M182.7 222.4h2.3M183.9 230.6l-1.2 1.2M186.3 222.4h4.7M186.3 231.4h4.7M188.4 230.6l-20.4 20.3M189.7 226.9h4M192.3 222.4h4.8M192.3 231.4h4.8M192.8 230.6l-20.3 20.3M196.7 226.9h7.1M197.3 230.6l-20.3 20.3"/>
<path d="M198.3 231.4h2.3M198.3 222.4h2.3M200.6 222.8l-.4 .5M200.6 231.8l-19.1 19.1M200.6 236.3l-14.6 14.6M204 224.5h1l-.5 2.4zM44.1 258.9h1l-.5 2.5zM44.6 256.4v5M51.1 244.6h3.1l4.9 4.8M57.6 247.3l1.5 2.1-2.2-1.3zM60.1 240.7l1.4 2.1-2.1-1.4zM61.4 246.3v4.2"/>
<path d="M61.4 253.4v4.1M73.2 254.4l2.1 1.5-.7 .7zM73.2 254.4l15.9 16h3.7M81.7 247.8v9M81.7 259.8v6.3M101.9 246.3v4.2M101.9 253.4v4.1M105.3 247.3l.8 .7-2.2 1.4zM112 244.3h-3l-5.1 5.1M200.6 249.7l-1.1 1.2M200.6 245.3l-5.6 5.6M200.6 240.7l-10.1 10.2"/>
<path d="M41.5 261.4h10.1M41.5 262.9h19.8M44.6 262.9l.5 2.6h-1zM44.6 262.9v5.8M61.4 260.4v4.2M61.5 262.9h4.4M67.5 262.9h8M78.5 262.9h6.3M101.9 260.4v4.2M156.4 265.8l2.5-.5v1zM156.4 265.8h17M156.4 263v5.9"/>
<path d="M183.7 265.8h16.9M198.2 265.3l2.4 .5-2.4 .5zM200.6 263v5.9"/>
</g>
<g fill="#000">
<circle cx="48.9" cy="79.5" r=".18"/>
<circle cx="50.7" cy="78.5" r=".18"/>
<circle cx="52.7" cy="78" r=".18"/>
<circle cx="53.7" cy="77.9" r=".18"/>
<circle cx="53.8" cy="77.9" r=".18"/>
<circle cx="55.8" cy="78.2" r=".18"/>
<circle cx="56.8" cy="78.5" r=".18"/>
<circle cx="58.5" cy="79.5" r=".18"/>
<circle cx="283.3" cy="77.4" r=".18"/>
<circle cx="285.8" cy="79.5" r=".18"/>
<circle cx="311.1" cy="77.4" r=".18"/>
<circle cx="311.1" cy="77.5" r=".18"/>
<circle cx="45.7" cy="84.6" r=".18"/>
<circle cx="46" cy="83.6" r=".18"/>
<circle cx="46.4" cy="89.5" r=".18"/>
<circle cx="46.4" cy="82.6" r=".18"/>
<circle cx="47.5" cy="91.2" r=".18"/>
<circle cx="47.5" cy="80.9" r=".18"/>
<circle cx="47.5" cy="91.3" r=".18"/>
<circle cx="48.9" cy="92.6" r=".18"/>
<circle cx="50.7" cy="93.6" r=".18"/>
<circle cx="50.8" cy="93.6" r=".18"/>
<circle cx="52.7" cy="94.1" r=".18"/>
<circle cx="53.7" cy="94.2" r=".18"/>
<circle cx="53.8" cy="94.2" r=".18"/>
<circle cx="55.8" cy="94" r=".18"/>
<circle cx="56.7" cy="93.6" r=".18"/>
<circle cx="56.8" cy="93.6" r=".18"/>
<circle cx="58.5" cy="92.7" r=".18"/>
<circle cx="60" cy="91.2" r=".18"/>
<circle cx="60" cy="80.9" r=".18"/>
<circle cx="60.6" cy="90.4" r=".18"/>
<circle cx="61.1" cy="89.5" r=".18"/>
<circle cx="61.1" cy="89.6" r=".18"/>
<circle cx="61.1" cy="82.6" r=".18"/>
<circle cx="283.3" cy="94.7" r=".18"/>
<circle cx="285.4" cy="91.4" r=".18"/>
<circle cx="285.8" cy="91.2" r=".18"/>
<circle cx="285.8" cy="91.3" r=".18"/>
<circle cx="285.8" cy="89.6" r=".18"/>
<circle cx="285.8" cy="89.5" r=".18"/>
<circle cx="285.8" cy="82.6" r=".18"/>
<circle cx="285.8" cy="80.9" r=".18"/>
<circle cx="285.8" cy="92.7" r=".18"/>
<circle cx="285.8" cy="88.6" r=".18"/>
<circle cx="285.8" cy="92.6" r=".18"/>
<circle cx="311.1" cy="94.6" r=".18"/>
<circle cx="311.1" cy="94.7" r=".18"/>
<circle cx="384.8" cy="89.9" r=".18"/>
<circle cx="385.7" cy="86.5" r=".18"/>
<circle cx="387.1" cy="84.3" r=".18"/>
<circle cx="388.6" cy="82.4" r=".18"/>
<circle cx="388.9" cy="82.4" r=".18"/>
<circle cx="389.3" cy="82.5" r=".18"/>
<circle cx="394.3" cy="94.6" r=".18"/>
<circle cx="394.3" cy="92.6" r=".18"/>
<circle cx="394.5" cy="94.9" r=".18"/>
<circle cx="395.4" cy="95.7" r=".18"/>
<circle cx="395.7" cy="89.9" r=".18"/>
<circle cx="395.7" cy="95.7" r=".18"/>
<circle cx="396" cy="95.7" r=".18"/>
<circle cx="397.1" cy="88.7" r=".18"/>
<circle cx="397.1" cy="95.3" r=".18"/>
<circle cx="397.4" cy="88.5" r=".18"/>
<circle cx="397.4" cy="95.1" r=".18"/>
<circle cx="397.8" cy="88.4" r=".18"/>
<circle cx="397.8" cy="94.8" r=".18"/>
<circle cx="399.3" cy="88.6" r=".18"/>
<circle cx="399.3" cy="92.8" r=".18"/>
<circle cx="399.5" cy="88.8" r=".18"/>
<circle cx="399.5" cy="92.4" r=".18"/>
<circle cx="400" cy="90.6" r=".18"/>
</g>
<g fill="none" stroke="#000" stroke-width=".71">
<path d="M10.1 10h400.1v277h-400.1zM70.1 7.1v2.9M140.2 7.1v2.9M207.3 5h5.8l-2.9 5zM210.2 0v10M280.2 7.1v2.9M350.2 7.1v2.9M7.2 74.2h2.9M410.2 74.2h2.9M.2 148.5h9.9M5.1 145.6l5 2.9-5 2.9zM410.2 148.5l5-2.9v5.8z"/>
<path d="M410.2 148.5h9.9M71.7 210.1h10v8.6M71.7 210.1l5-1v2zM7.2 222.7h2.9M81.7 220.5v2.1M81.7 224.4v2.1M81.7 228.3v8.6M81.7 238.7v2.1M410.2 222.7h2.9M81.7 242.6v2.1M81.7 246.5v8.6M81.7 256.8v2.2"/>
<path d="M71.7 273.2l5-1v2zM81.7 260.8v2.1M81.7 264.6v8.6h-10M70.1 287v2.9M140.2 287v2.9M210.2 287l2.9 5h-5.8zM210.2 287v10M280.2 287v2.9M350.2 287v2.9"/>
</g>
<path d="M230.1 247h180.1v40h-180.1zM275.2 247v40M299 255h111.2M299 247v40M230.1 274h68.9M230.1 261h68.9M299 279h111.2M299 267h111.2M327.9 279v8M368.9 279v8" fill="none" stroke="#000" stroke-width=".51"/>
<path d="M71.7 210.1l5-1v2zM71.7 273.2l5-1v2z" fill="#000" stroke="#000" stroke-width=".71"/>
<g fill="#000" stroke="#000" stroke-width=".3">
<path d="M129.1 42.4l2.5-.5v1zM129.1 53l2.5-.5v1zM129.1 47.8l2.5-.5v1zM165.6 52.5l2.5 .5-2.5 .5zM168.1 53l2.5-.5v1zM268.7 52.5l2.4 .5-2.4 .5zM280.8 47.3l2.5 .5-2.5 .5zM308.6 41.9l2.5 .5-2.5 .5zM129.1 70.7l2.5-.5v1zM156.6 70.2l2.5 .5-2.5 .5zM176.6 67.1l.5 2.5h-1zM208.1 75.1l.5 2.5h-1z"/>
<path d="M282.4 72.6l1-.1-.2 2.6zM283 77.4l-.3 2.5-.9-.3zM320.3 77.4l.5 2.5h-1zM24.7 93.8h1l-.5 2.5zM25.2 86.1l.5 2.5h-1zM123.3 91.2h1l-.5 2.6zM123.8 96.3l.5 2.4h-1zM134.1 84.9l1.4 2.1-2.1-1.4zM207.6 94.6h1l-.5 2.5zM273.8 92.5l2.1-1.4-1.4 2.1zM283.3 100.2l2.5-.5v.9zM307.6 92.1l2.1 1.4-.7 .7z"/>
<path d="M319.8 92.2h1l-.5 2.5zM48.7 113.2l2.5 .5-2.5 .5zM56.3 113.7l2.5-.5v1zM176.1 102.6h1l-.5 2.5zM308.6 99.7l2.5 .5-2.5 .4zM53.2 137.5l2.5-.5v1zM107.6 137l2.5 .5-2.5 .5zM35.3 157.4l.5 2.5h-1zM45.4 157.4l.5 2.5h-1zM61.4 148.3l2.5-.5v1zM99.4 147.8l2.5 .5-2.5 .5zM186.5 157.3l.7 .7-2.1 1.4z"/>
<path d="M44.9 166.9h1l-.5 2.5zM121.9 169.4l.5 2.5h-1zM34.8 199.1h1l-.5 2.5zM45.3 199.1h1l-.5 2.5zM45.8 190.4l.5 2.4h-1zM121.4 187.9h1l-.5 2.5zM72.7 214.9l2.5-.4v1zM79.2 214.5l2.5 .4-2.5 .6zM182.7 213.3l2.5-.6v1.1zM198.2 212.7l2.4 .6-2.4 .5zM94.6 224.5h1l-.6 2.4zM95 219.5l.6 2.4h-1z"/>
<path d="M204 224.5h1l-.5 2.4zM204.5 219.5l.5 2.4h-1zM44.1 258.9h1l-.5 2.5zM57.6 247.3l1.5 2.1-2.2-1.3zM60.1 240.7l1.4 2.1-2.1-1.4zM73.2 254.4l2.1 1.5-.7 .7zM105.3 247.3l.8 .7-2.2 1.4zM44.6 262.9l.5 2.6h-1zM156.4 265.8l2.5-.5v1zM198.2 265.3l2.4 .5-2.4 .5z"/>
</g>
<g font-size="6.3">
<text x="329.4" y="275.4">CDR-AU-27-MET09</text>
<text x="345" y="285.6">A3</text>
</g>
<text font-size="5.5" x="177.4" y="21.5">PIEZAS MECANIZADAS</text>
<g font-size="4.8">
<text x="300.9" y="260.4">Columna de dirección automoción ProSauto. V027.</text>
<text x="300.9" y="266.2">Planos producción metal</text>
</g>
<text font-size="4.1" x="229.5" y="242.6">Acabados cincado amarillo trivalente</text>
<g font-size="3.5">
<text x="34.2" y="9.6">6</text>
<text x="104.2" y="9.6">5</text>
<text x="174.2" y="9.6">4</text>
<text x="244.2" y="9.6">3</text>
<text x="314.2" y="9.6">2</text>
<text x="384.2" y="9.6">1</text>
<text x="175.8" y="30.6">CDR-AU-V27-PROLA002 ID Ref: 901</text>
<text x="195.2" y="34.8">SCALE 1 : 1</text>
<text x="7.3" y="38.4">D</text>
<text x="410.6" y="38.4">D</text>
<text x="214.8" y="43.7">182.00</text>
<text x="200.9" y="49">154.13</text>
<text x="144.3" y="54.3">39.00</text>
<text x="214.3" y="54.3">103.00</text>
<text x="139.8" y="72">30.00</text>
<text x="89.2" y="78.4">M4x0.7 - 6H ↧ 15.00</text>
<text x="125.1" y="87.2" transform="rotate(-90 125.1 87.2)">2.50</text>
<text x="273.1" y="86.7">11.0°</text>
<text x="178" y="91.7" transform="rotate(-90 178 91.7)">Ø38.00</text>
<text x="209.5" y="91.7" transform="rotate(-90 209.5 91.7)">Ø22.00</text>
<text x="321.5" y="90.4" transform="rotate(-90 321.5 90.4)">17.29</text>
<text x="292.9" y="101.5">27.87</text>
<text x="225" y="102.9">M12x1.75 - 6H ↧ 40.00</text>
<text x="322" y="103.9">Ajustar a patrón del volante</text>
<text x="7.4" y="112.6">C</text>
<text x="26.5" y="109.5" transform="rotate(-90 26.5 109.5)">10.19</text>
<text x="410.8" y="112.6">C</text>
<text x="37.8" y="115">5.10</text>
<text x="247.7" y="125.2">QTY</text>
<text x="279.6" y="125.2">PART NUMBER</text>
<text x="308.3" y="120.1">PARTS LIST</text>
<text x="346.5" y="125.2">DESCRIPTION</text>
<text x="112.4" y="127">CDR-AU-V0025-PROLB002 ID Ref: 1217.</text>
<text x="135.8" y="131.2">SCALE 3:2</text>
<text x="250.1" y="130.3">1</text>
<text x="264.4" y="130.3">CDR-AU-V27-PROLA002</text>
<text x="319.4" y="130.5">ID Ref: 901 . Prolongación eje motor</text>
<text x="77.4" y="138.8">37.95</text>
<text x="77.4" y="149.6">27.00</text>
<text x="204.2" y="146.2">Agujero roscado M6</text>
<text x="46.7" y="153.2" transform="rotate(-90 46.7 153.2)">8.00</text>
<text x="36.6" y="183.8" transform="rotate(-90 36.6 183.8)">29.50</text>
<text x="123.2" y="184.2" transform="rotate(-90 123.2 184.2)">14.00</text>
<text x="7.4" y="186.9">B</text>
<text x="47" y="186.2" transform="rotate(-90 47 186.2)">7.50</text>
<text x="410.8" y="186.9">B</text>
<text x="76.1" y="206.6">B</text>
<text x="307.3" y="206.7">PARTS LIST</text>
<text x="96.4" y="215.3" transform="rotate(-90 96.4 215.3)">5.00</text>
<text x="187.3" y="214.5">12.00</text>
<text x="241.5" y="211.8">QTY</text>
<text x="273.1" y="211.8">PART NUMBER</text>
<text x="345.2" y="211.8">DESCRIPTION</text>
<text x="62.4" y="216.2">6.00</text>
<text x="243.9" y="216.9">1</text>
<text x="252.3" y="217">CDR-AU-V0025-PROLB002</text>
<text x="318.6" y="217">ID Ref: 1217 . Pieza de cierre</text>
<text x="29.6" y="228">R19.00</text>
<text x="205.8" y="237.8" transform="rotate(-90 205.8 237.8)">5.00</text>
<text x="231.1" y="251.4">DRAWN</text>
<text x="343.2" y="252.3">SIMUMAK</text>
<text x="7.4" y="261.1">A</text>
<text x="410.8" y="261.1">A</text>
<text x="174.2" y="267">29.50</text>
<text x="230.9" y="264.6">CHECKED</text>
<text x="93.6" y="271.6">R8.00</text>
<text x="300.3" y="274.5">DWG NO:</text>
<text x="45.9" y="276.3" transform="rotate(-90 45.9 276.3)">1.00</text>
<text x="76.1" y="279.2">B</text>
<text x="167.6" y="278">SECTION B-B</text>
<text x="231.3" y="278.2">APPROVED</text>
<text x="170" y="282.1">SCALE 3:2</text>
<text x="299.9" y="282.6">REV</text>
<text x="309.7" y="283.3">09</text>
<text x="328.5" y="283">SIZE</text>
<text x="370.9" y="285.1">SHEET 7 OF 11</text>
<text x="34.2" y="289.9">6</text>
<text x="104.2" y="289.9">5</text>
<text x="174.2" y="289.9">4</text>
<text x="244.2" y="289.9">3</text>
<text x="314.2" y="289.9">2</text>
<text x="384.2" y="289.9">1</text>
</g>
<g font-size="3.3">
<text x="30.8" y="245.8">⌀4.50 THRU</text>
<text x="112.8" y="245.6">⌀4.50 THRU</text>
<text x="20.3" y="250.3">⌴ ⌀9.00 ↧ 10.00</text>
<text x="112.8" y="250">⌴ ⌀9.00 ↧ 10.00</text>
</g>
<g font-size="2.7">
<text x="234.5" y="257.1">Adrián Parro</text>
<text x="277.3" y="255.2">31/03/2014</text>
<text x="277" y="268.7">31/03/2014</text>
<text x="234.2" y="270.2">Antonio Garcia</text>
</g>
</svg>
